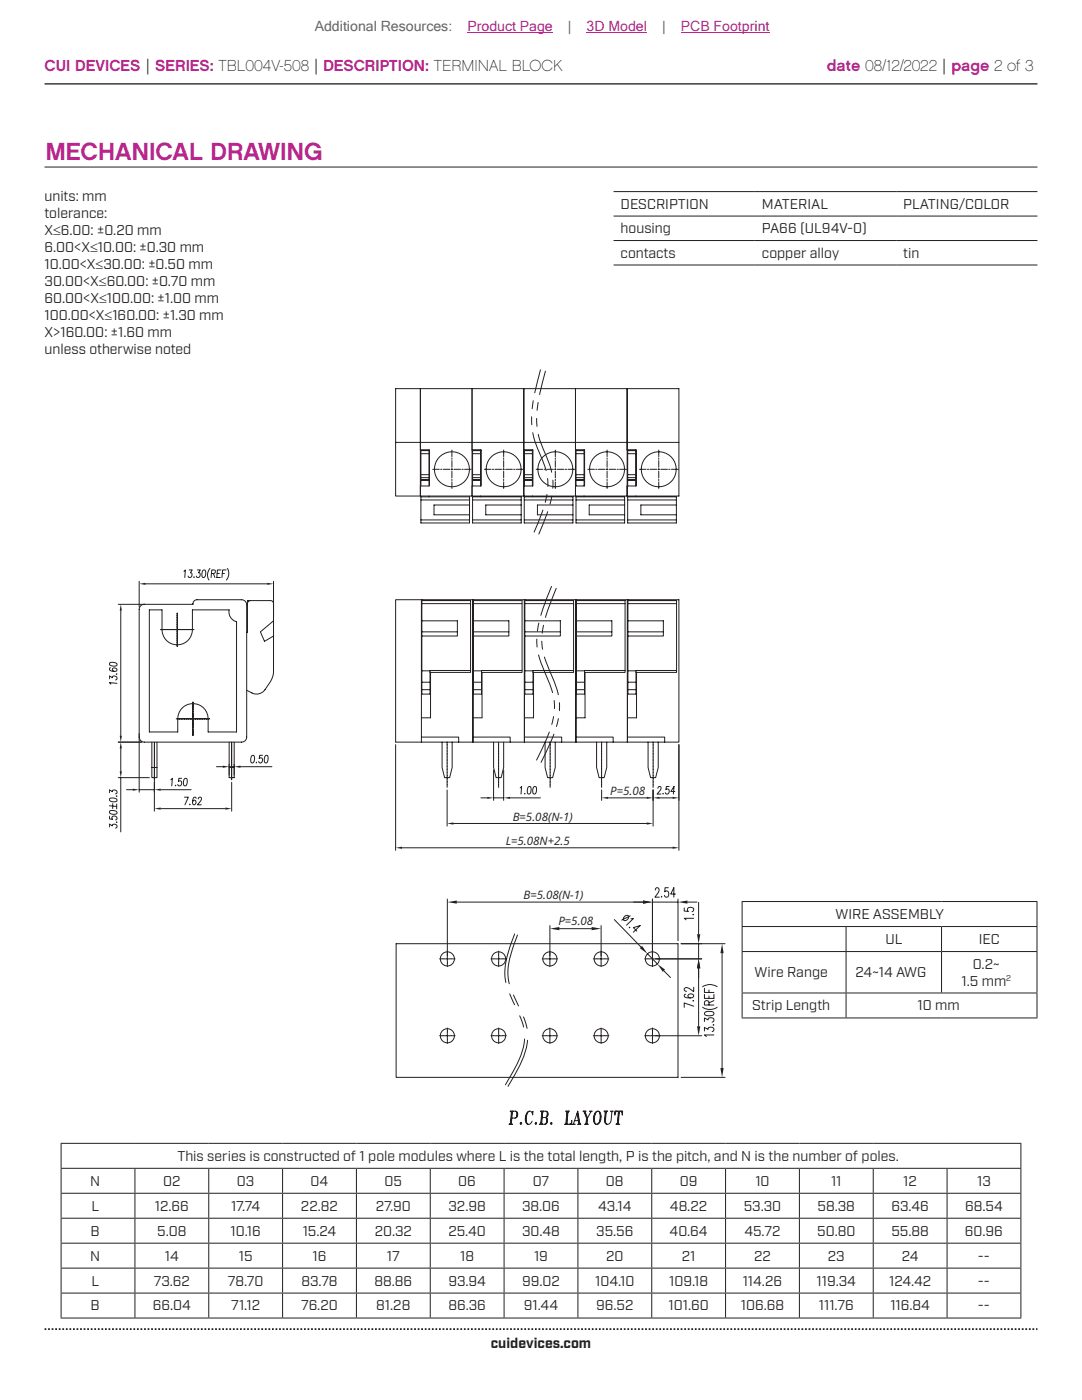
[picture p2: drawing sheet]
<svg xmlns="http://www.w3.org/2000/svg" width="216mm" height="279mm" viewBox="0 0 216 279" stroke-linecap="round" stroke-linejoin="round" font-family="sans-serif">
<path d="M8.9 16.7h198.1" fill="none" stroke="#231f20" stroke-width=".26"/>
<path d="M8.9 265.3h198.1" fill="none" stroke="#231f20" stroke-width=".35" stroke-dasharray=".4 .4 .4 .4 .4 .4" stroke-dashoffset=".7" stroke-linecap="butt"/>
<g fill="none" stroke="#231f20" stroke-width=".2">
<path d="M83.9 77.6v21.4h-5v-21.4h56.6v21.4h-51.6v-2h1.8v-7.2h-1.8v-12.2M94.2 77.6v21.4M104.5 77.6v21.4M114.8 77.6v21.4M125.1 77.6v21.4M78.9 88.3h56.6M84 89.8h1.6M84 89.9h1.6M84 90.5h1.6M84 94.7h1.6M84 99v5.4h9.7v-5.2h-9.7M84 95.3h1.6"/>
<path d="M84 95.7h1.6M84 95.8h1.6M84 89.8v7.2M84 99.8h9.7M85.6 89.8v7.2M85.6 99v.2M86.3 93.7h1.4M87.9 93.7h.3M88.5 93.7h1.3M90 93.7h.3M90.2 89.8v1.3M90.2 91.4v.3"/>
<path d="M90.2 91.9v1.4M90.2 93.5v.3M90.2 94.1v1.3M90.2 95.7v.2M90.2 96.2v1.3M90.6 93.7h1.3M92.2 93.7h.2M92.7 93.7h1.3M94.2 89.8h1.8v7.2h-1.8M94.3 89.8h1.6M94.3 89.9h1.6M94.3 90.5h1.6"/>
<path d="M94.3 94.7h1.6M94.3 95.3h1.6M94.3 95.7h1.6M94.3 95.8h1.6M94.3 99v5.4h9.7v-5.2h-9.7M94.3 99.8h9.7M94.3 89.8v7.2M95.9 89.8v7.2M95.9 99v.2M96.7 93.7h1.3M98.2 93.7h.3M98.8 93.7h1.3"/>
<path d="M100.4 93.7h.2M100.5 89.8v1.3M100.5 91.4v.3M100.5 91.9v1.4M100.5 93.5v.3M100.5 94.1v1.3M100.5 95.7v.2M100.5 96.2v1.3M100.9 93.7h1.3M102.5 93.7h.3M103 93.7h1.3M104.5 89.8h1.8v7.2h-1.8"/>
<path d="M104.6 89.8h1.6M104.6 89.9h1.6M104.6 90.5h1.6M104.6 94.7h1.6M104.6 95.3h1.6M104.6 95.7h1.6M104.6 95.8h1.6M104.6 99v5.4h9.7v-5.2h-9.7M104.6 99.8h9.7M104.6 89.8v7.2M106.2 89.8v7.2M106.2 99v.2"/>
<path d="M107 93.7h1.3M108.6 93.7h.2M109.1 93.7h1.3M110.7 93.7h.2M110.8 89.8v1.3M110.8 91.4v.3M110.8 91.9v1.4M110.8 93.5v.3M110.8 94.1v1.3M110.8 95.7v.2M110.8 96.2v1.3M111.2 93.7h1.3"/>
<path d="M112.8 93.7h.3M113.3 93.7h1.4M114.8 89.8h1.8v7.2h-1.8M114.9 89.8v7.2M114.9 99v5.4h9.7v-5.2h-9.7M114.9 89.8h1.6M114.9 89.9h1.6M114.9 90.5h1.6M114.9 94.7h1.6M114.9 95.3h1.6M114.9 95.7h1.6M114.9 95.8h1.6"/>
<path d="M114.9 99.8h9.7M116.5 89.8v7.2M116.5 99v.2M117.3 93.7h1.3M118.9 93.7h.2M119.4 93.7h1.3M121 93.7h.3M121.1 89.8v1.3M121.1 91.4v.3M121.1 91.9v1.4M121.1 93.5v.3M121.1 94.1v1.3"/>
<path d="M121.1 95.7v.2M121.1 96.2v1.3M121.5 93.7h1.4M123.1 93.7h.3M123.6 93.7h1.4M125.1 89.8h1.9v7.2h-1.9M125.2 89.8h1.7M125.2 89.9h1.7M125.2 90.5h1.7M125.2 94.7h1.7M125.2 95.3h1.7M125.2 95.7h1.7"/>
<path d="M125.2 95.8h1.7M125.2 99v5.4h9.8v-5.2h-9.8M125.2 99.8h9.8M125.2 89.8v7.2M126.9 89.8v7.2M126.9 99v.2M127.6 93.7h1.3M129.2 93.7h.3M129.7 93.7h1.3M131.3 93.7h.3M131.4 89.8v1.3M131.4 91.4v.3"/>
<path d="M131.4 91.9v1.4M131.4 93.5v.3M131.4 94.1v1.3M131.4 95.7v.2M131.4 96.2v1.3M131.8 93.7h1.4M133.4 93.7h.3M134 93.7h1.3M50 119.9l-.4 .1-.2 .5M84 103.8h9.7M84.1 119.7h51.4v28.4h-10.3v-28.4v28.4h-10.3v-28.4v28.4h-10.3v-28.4v28.4h-10.2v-28.4v28.4h-10.3M84.1 119.7v28.4"/>
<path d="M84.1 119.7h-5.2v28.4M84.2 119.9h9.7v14.3h-8.1M84.2 119.7v18.8h1.6v-4.7h8.1M93.7 100.8h-7.1v1.9h7.1M94.3 103.8h9.7M94.5 119.7v18.8h1.6v-4.7h8.1M94.5 119.9h9.7v14.3h-8.1M104 100.8h-7.1v1.9h7.1M104.6 103.8h9.7M104.7 119.9h9.7v14.3h-8M104.7 119.7v18.8h1.7v-4.7h8M114.3 100.8h-7.1v1.9h7.1"/>
<path d="M114.9 103.8h9.7M115 119.9h9.7v14.3h-8.1M115 119.7v18.8h1.6v-4.7h8.1M124.6 100.8h-7v1.9h7M125.2 103.8h9.8M125.3 119.9h9.7v14.3h-8.1M125.3 119.7v18.8h1.6v-4.7h8.1M135 100.8h-7.1v1.9h7.1M49.2 126.2h.2v-6.3l4.9 .1 .3 .5-.1 14.3a7.8 7.8 0 0 1-1.9 3.1 2.01 2.01 0 0 1-2.3 .4l-1.1-.5M49.4 125.8l-.2 .4M54.6 123.9l-2.6 2.2 .8 1.9 1.8-1.1M84.2 123.9h7.1v3h-7.1"/>
<path d="M84.2 137.6h1.6M84.2 136.2h1.6M84.2 133.9h1.6M84.2 126.1h7.1M84.2 120.5h9.7M85.9 134.2v9.1h-1.8M94.5 137.6h1.6M94.5 136.2h1.6M94.5 133.9h1.6M94.5 123.9h7v3h-7M94.5 126.1h7M94.5 120.5h9.7"/>
<path d="M96.2 134.2v9.1h-1.8M104.7 123.9h7.1v3h-7.1M104.7 137.6h1.7M104.7 136.2h1.7M104.7 133.9h1.7M104.7 126.1h7.1M104.7 120.5h9.7M106.5 134.2v9.1h-1.9M115 123.9h7.1v3h-7.1M115 137.6h1.6M115 136.2h1.6M115 133.9h1.6"/>
<path d="M115 126.1h7.1M115 120.5h9.7M116.7 134.2v9.1h-1.8M125.3 123.9h7.1v3h-7.1M125.3 137.6h1.6M125.3 136.2h1.6M125.3 133.9h1.6M125.3 126.1h7.1M125.3 120.5h9.7M127 134.2v9.1h-1.8M30.3 148.1v7.1h1v-7.1M30.3 153.2h1"/>
<path d="M30.8 155v.6M30.8 154.8v.2M30.8 154.4v.3M30.8 153.9v.5M30.8 153.6v.3M30.8 153.3v.3M30.8 153v.3M30.8 152.8v.2M30.8 152.5v.3M30.8 152.2v.3M30.8 151.9v.3M30.8 151.4v.5"/>
<path d="M30.8 151.1v.3M30.8 150.8v.3M30.8 150.4v.4M30.8 149.6v.8M30.8 149.4v.2M30.8 148.5v.8M30.8 148.2v.3M30.8 148.1v.1M30.8 149.3v.1M30.8 154.7v.1M45.7 148.1v7.1h1v-7.1M45.7 153.2h1"/>
<path d="M46.2 155v.6M46.2 154.8v.2M46.2 154.4v.3M46.2 153.9v.5M46.2 153.6v.3M46.2 153.3v.3M46.2 153v.3M46.2 152.8v.2M46.2 152.5v.3M46.2 152.2v.3M46.2 151.9v.3M46.2 151.4v.5"/>
<path d="M46.2 151.1v.3M46.2 150.8v.3M46.2 150.4v.4M46.2 149.6v.8M46.2 149.4v.2M46.2 148.5v.8M46.2 148.2v.3M46.2 148.1v.1M46.2 149.3v.1M46.2 154.7v.1M78.9 148.1h5.2M84.1 147.1h7.4v1"/>
<path d="M88.2 148.1v5.1l.5 2h1l.5-2v-5.1M89.2 148.1v.4M89.2 148.6v.1M89.2 148.7v.4M89.2 149.2v.1M89.2 149.4v.3M89.2 149.8v.1M89.2 150v.4M89.2 150.4v.1M89.2 150.6v.4M89.2 151.1h.1M89.2 151.2v.4"/>
<path d="M89.2 151.7h.1M89.2 151.8v.4M89.2 152.3v.1M89.2 152.4v.4M89.2 152.9v.1M89.2 153v.4M89.2 153.5v.1M89.2 153.7v.4M89.2 154.1v.1M89.2 154.3v.4M89.2 154.7v.1M89.2 154.9v.4"/>
<path d="M89.2 155.4h.1M89.2 155.5v.4M89.2 156v.1M89.2 156.1v.4M89.2 156.6v.1M89.2 156.8v.4M94.4 147.1h7.4v1M98.5 148.1v5.1l.5 2h1l.5-2v-5.1M99.5 148.1v.4M99.5 148.6v.1M99.5 148.7v.4M99.5 149.2v.1"/>
<path d="M99.5 149.4v.3M99.5 149.8v.1M99.5 150v.4M99.5 150.4v.1M99.5 150.6v.4M99.5 151.1h.1M99.5 151.2v.4M99.5 151.7h.1M99.5 151.8v.4M99.5 152.3v.1M99.5 152.4v.4M99.5 152.9v.1"/>
<path d="M99.5 153v.4M99.5 153.5v.1M99.5 153.7v.4M99.5 154.1v.1M99.5 154.3v.4M99.5 154.7v.1M99.5 154.9v.4M99.5 155.4h.1M99.5 155.5v.4M99.5 156v.1M99.5 156.1v.4M99.5 156.6v.1"/>
<path d="M99.5 156.8v.4M104.6 147.1h7.5v1M108.8 148.1v5.1l.5 2h1l.5-2v-5.1M109.8 148.1v.4M109.8 148.6v.1M109.8 148.7v.4M109.8 149.2v.1M109.8 149.4v.3M109.8 149.8v.1M109.8 150v.4M109.8 150.4v.1M109.8 150.6v.4"/>
<path d="M109.8 151.1h.1M109.8 151.2v.4M109.8 151.7h.1M109.8 151.8v.4M109.8 152.3v.1M109.8 152.4v.4M109.8 152.9v.1M109.8 153v.4M109.8 153.5v.1M109.8 153.7v.4M109.8 154.1v.1M109.8 154.3v.4"/>
<path d="M109.8 154.7v.1M109.8 154.9v.4M109.8 155.4h.1M109.8 155.5v.4M109.8 156v.1M109.8 156.1v.4M109.8 156.6v.1M109.8 156.8v.4M114.9 147.1h7.4v1M119 148.1v5.1l.5 2h1l.6-2v-5.1M120 157.7v2M120 148.1v.4"/>
<path d="M120 148.6v.1M120 148.7v.4M120 149.2v.1M120 149.4v.3M120 149.8v.1M120 150v.4M120 150.4v.1M120 150.6v.4M120 151.1h.1M120 151.2v.4M120 151.7h.1M120 151.8v.4"/>
<path d="M120 152.3v.1M120 152.4v.4M120 152.9v.1M120 153v.4M120 153.5v.1M120 153.7v.4M120 154.1v.1M120 154.3v.4M120 154.7v.1M120 154.9v.4M120 155.4h.1M120 155.5v.4"/>
<path d="M120 156v.1M120 156.1v.4M120 156.6v.1M120 156.8v.4M121.3 159.2h7.8M125.2 147.1h7.4v1M129.3 148.1v5.1l.5 2h1l.5-2v-5.1M130.3 157.7v2M130.3 148.1v.4M130.3 148.6v.1M130.3 148.7v.4M130.3 149.2v.1"/>
<path d="M130.3 149.4v.3M130.3 149.8v.1M130.3 150v.4M130.3 150.4v.1M130.3 150.6v.4M130.3 151.1h.1M130.3 151.2v.4M130.3 151.7h.1M130.3 151.8v.4M130.3 152.3v.1M130.3 152.4v.4M130.3 152.9v.1"/>
<path d="M130.3 153v.4M130.3 153.5v.1M130.3 153.7v.4M130.3 154.1v.1M130.3 154.3v.4M130.3 154.7v.1M130.3 154.9v.4M130.3 155.4h.1M130.3 155.5v.4M130.3 156v.1M130.3 156.1v.4M130.3 156.6v.1"/>
<path d="M130.3 156.8v.4"/>
<circle cx="90.2" cy="93.7" r="3.5"/>
<circle cx="100.5" cy="93.7" r="3.5"/>
<circle cx="110.8" cy="93.7" r="3.5"/>
<circle cx="121.1" cy="93.7" r="3.5"/>
<circle cx="131.4" cy="93.7" r="3.5"/>
</g>
<g fill="#231f20">
<path d="M129.1 159l1.2 .2-1.2 .2z"/>
<path d="M120 159.2l1.3-.2v.4z"/>
</g>
<path d="M130.3 157.7v2M131.6 159.2h2.6M135.5 148.6v11.1" fill="none" stroke="#231f20" stroke-width=".2"/>
<g fill="#231f20">
<path d="M130.3 159.2l1.3-.2v.4z"/>
<path d="M134.2 159l1.3 .2-1.3 .2z"/>
</g>
<path d="M89.2 157.7v7.2M130.3 157.7v7.2M131.3 157.3l.2-.3h.3l.1 .2a1.76 1.76 0 0 1-.8 1.3h.8M132.3 158.3v.2zM133.5 157h-.5l-.1 .6a.48 .48 0 0 1 .7 .3 .48 .48 0 0 1-.6 .6l-.2-.3M134.7 158h-.8l.6-1-.1 1.5M90.5 164.3h38.6" fill="none" stroke="#231f20" stroke-width=".2"/>
<g fill="#231f20">
<path d="M129.1 164.1l1.2 .2-1.2 .3z"/>
<path d="M89.2 164.3l1.3-.2v.5z"/>
</g>
<path d="M96 159.2h1.2M98.5 153.7v6M98.5 159.2h2M100.5 153.7v6M101.8 159.2h6" fill="none" stroke="#231f20" stroke-width=".2"/>
<g fill="#231f20">
<path d="M97.2 159l1.3 .2-1.3 .2z"/>
<path d="M100.5 159.2l1.3-.2v.4z"/>
</g>
<path d="M78.9 148.6v21.1M103.8 157.2l.3-.2-.1 1.5M104.7 158.3v.2zM105.4 157h.3a1 1 0 0 1-.1 1.5h-.1a1.17 1.17 0 0 1-.1-1.5zM106.5 157h.3a1.04 1.04 0 0 1-.1 1.5h-.1a1.11 1.11 0 0 1-.1-1.5zM135.5 148.6v21.1M80.2 169.2h54" fill="none" stroke="#231f20" stroke-width=".2"/>
<g fill="#231f20">
<path d="M78.9 169.2l1.3-.2v.4z"/>
<path d="M134.2 169l1.3 .2-1.3 .2z"/>
</g>
<path d="M30.8 156.1v5.8M46.2 156.1v5.8M32.1 161.4h12.9" fill="none" stroke="#231f20" stroke-width=".2"/>
<g fill="#231f20">
<path d="M30.8 161.4l1.3-.2v.4z"/>
<path d="M45 161.2l1.2 .2-1.2 .2z"/>
</g>
<path d="M36.8 159.1h.8l-.7 1.5M39.1 159.3l-.3-.2a1.05 1.05 0 0 0-.1 1.5 .44 .44 0 0 0 .4-.5 .44 .44 0 0 0-.5-.3l-.2 .3M39.6 159.5l.2-.4 .3 .1 .1 .2-.2 .5-.6 .7h.8M43.2 153h1.3M45.7 152.5v2.2M45.7 153h1M46.7 152.5v2.2M48 153h6.3M37.9 160.5v.1z" fill="none" stroke="#231f20" stroke-width=".2"/>
<g fill="#231f20">
<path d="M44.5 152.8l1.2 .2-1.2 .2z"/>
<path d="M46.7 153l1.3-.2v.4z"/>
</g>
<path d="M23.6 120.6h5.4M24.1 121.9v24.9M23.6 148.1h4.7M50.2 150.8l.3-.1a.95 .95 0 0 1-.2 1.6 1.2 1.2 0 0 1-.1-1.5zM51.2 152.1l-.1 .2zM52.4 150.7h-.6l-.1 .7 .4-.2a.57 .57 0 0 1 .3 .6 .57 .57 0 0 1-.5 .5l-.3-.3M53 150.8l.2-.1a.98 .98 0 0 1-.2 1.6 1.14 1.14 0 0 1 0-1.5z" fill="none" stroke="#231f20" stroke-width=".2"/>
<g fill="#231f20">
<path d="M23.9 146.8h.4l-.2 1.3z"/>
<path d="M24.1 120.6l.2 1.3h-.4z"/>
</g>
<path d="M21.8 135.5v-.6l.6 .3a.43 .43 0 0 1 .7-.2 .43 .43 0 0 1 0 .7M21.9 132.3l.6-.1 .6 .1 .2 .1 .1 .3a1.06 1.06 0 0 1-1.6-.2zM22.1 133.3h-.2l-.1 .3a.91 .91 0 0 0 1.6 .1 .44 .44 0 0 0-.6-.4 .44 .44 0 0 0-.3 .5l.4 .2M23.2 134.5h.2zM23.4 136.4l-1.6-.2 .3 .3M23.6 155.2h6.2M23.6 148.1h4.7M24.1 149.4v4.5M24.1 155.2v10.8" fill="none" stroke="#231f20" stroke-width=".2"/>
<g fill="#231f20">
<path d="M24.1 148.1l.2 1.3h-.4z"/>
<path d="M23.9 153.9h.4l-.2 1.3z"/>
</g>
<g fill="none" stroke="#231f20" stroke-width=".2">
<path d="M21.8 158.2v-.6l.6 .4a.43 .43 0 0 1 .7-.3 .43 .43 0 0 1 0 .7M21.9 159.4l.6-.2 .6 .2 .2 .1 .1 .3a1.04 1.04 0 0 1-1.6-.2zM23.2 158.9h.2zM25.2 157.6h1.3M27.8 146.4v11.7M27.8 157.6h3M30.8 155.7v2.4M32.1 157.6h6M21.8 165v-.6l.6 .4a.43 .43 0 0 1 .7-.3 .43 .43 0 0 1 0 .8M21.8 162.9v.5l.7 .1a.49 .49 0 0 1 .3-.7 .49 .49 0 0 1 .6 .6l-.3 .2M21.8 160.8l1.3 .1M21.9 161.8l.6-.1 .6 .1 .2 .2 .1 .2a1.02 1.02 0 0 1-1.6-.1z"/>
<path d="M22.5 160.4v1M23.2 164.1h.2zM23.3 160.5v.9M79 188.3h56.3v26.7h-56.3z"/>
</g>
<g fill="#231f20">
<path d="M26.5 157.4l1.3 .2-1.3 .2z"/>
<path d="M30.8 157.6l1.3-.2v.4z"/>
</g>
<path d="M27.8 116v5.1M29 116.5h24.3M54.6 116v7M34.1 155.6l.3-.3-.1 1.5M35 156.7v.1zM36.2 155.3h-.5l-.1 .6a.46 .46 0 0 1 .6 .5 .46 .46 0 0 1-.7 .3v-.2M36.8 155.4l.3-.1a1.04 1.04 0 0 1-.1 1.5h-.1a1.11 1.11 0 0 1-.1-1.4z" fill="none" stroke="#231f20" stroke-width=".2"/>
<g fill="#231f20">
<path d="M27.8 116.5l1.2-.2v.4z"/>
<path d="M53.3 116.3l1.3 .2-1.3 .2z"/>
</g>
<g fill="none" stroke="#231f20" stroke-width=".2">
<path d="M36.7 114l.3-.3-.1 1.6M37.8 113.7h.6l-.4 .6a.44 .44 0 0 1 .3 .7 .44 .44 0 0 1-.8 0M38.7 115.2h.1zM39.4 113.7h.6l-.4 .6a.44 .44 0 0 1 .3 .7 .44 .44 0 0 1-.7 0M40.5 113.8l.3-.1a.93 .93 0 0 1-.3 1.6 1.17 1.17 0 0 1 0-1.5zM41.9 113.5l-.1 .1a1.91 1.91 0 0 0-.1 2.2M42.2 114.5l.6-.1 .2-.4-.1-.2-.6-.1-.2 1.6M42.6 114.5l.3 .8M43.3 114.5h.5M44.1 113.7h-.7l-.1 1.6h.7M44.4 114.5h.4M45.1 113.7h-.7l-.1 1.6"/>
<path d="M45.4 113.5l.1 .1a1.99 1.99 0 0 1-.3 2.2M122.6 183.5l5.3 5.5M124.7 182.9a.49 .49 0 0 1 .7-.1 .69 .69 0 0 1-.2 .7 .69 .69 0 0 1-.8 .1v-.3zM125.7 185.1h-.1l.1 .1M125.7 182.8l-1.6 .8M125.9 183.3h.5l-1.4 1.3M127.1 185.8l-.7-.7 1.3-.4-1.3 1.3M129.2 190.4l2 2M132.5 193.7l1.3 1.4"/>
<circle cx="89.3" cy="191.4" r="1.41"/>
<circle cx="99.5" cy="191.4" r="1.41"/>
<circle cx="109.7" cy="191.4" r="1.41"/>
<circle cx="120" cy="191.4" r="1.41"/>
<circle cx="130.2" cy="191.4" r="1.41"/>
<circle cx="89.3" cy="206.7" r="1.41"/>
<circle cx="99.5" cy="206.7" r="1.41"/>
<circle cx="109.7" cy="206.7" r="1.41"/>
<circle cx="120" cy="206.7" r="1.41"/>
<circle cx="130.2" cy="206.7" r="1.41"/>
</g>
<g fill="#231f20">
<path d="M131.2 192.4l1.5 1.1-.4 .5z"/>
<path d="M127.7 189.2l.4-.4 1.1 1.6z"/>
</g>
<path d="M130.8 191.4h9.2M139.4 193.3v11.5M130.8 206.7h9.2" fill="none" stroke="#231f20" stroke-width=".2"/>
<g fill="#231f20">
<path d="M139.1 204.8h.6l-.3 1.9z"/>
<path d="M139.4 191.4l.3 1.9h-.6z"/>
</g>
<path d="M131.2 191.4h8.8M135.9 188.3h4.1M136.8 198.4l-.2 .1-.1 .3a1.62 1.62 0 0 0 1.8 .2 .56 .56 0 0 0-.4-.7 .56 .56 0 0 0-.6 .4l.1 .3 .4 .2M138.3 199.7v.1l-.1-.1M138.4 197v.9a2.46 2.46 0 0 0-1.5-.8l-.4 .2v.3l.5 .2M139.4 180.1v6.3M139.4 188.3v3.1M139.4 193.3v1.8M138.4 200.8l-1.9-.6v.8" fill="none" stroke="#231f20" stroke-width=".2"/>
<g fill="#231f20">
<path d="M139.4 191.4l.3 1.9h-.6z"/>
<path d="M139.1 186.4h.6l-.3 1.9z"/>
</g>
<path d="M109.7 184.7v6.1M111.6 185.3h6.5M119.9 184.7v6.1M136.5 181.2v.6l.9 .1-.2-.5a.7 .7 0 0 1 .6-.3 .7 .7 0 0 1 .6 .4l-.3 .4M138.3 182.5v.1l-.1-.1M138.4 183.3h-1.9l.4 .3" fill="none" stroke="#231f20" stroke-width=".2"/>
<g fill="#231f20">
<path d="M109.7 185.3l1.9-.3v.6z"/>
<path d="M118.1 185l1.8 .3-1.8 .3z"/>
</g>
<path d="M89.3 179.4v11.4M130.2 179.4v11.4M91.1 180h37.2" fill="none" stroke="#231f20" stroke-width=".2"/>
<g fill="#231f20">
<path d="M89.3 180l1.8-.3v.6z"/>
<path d="M128.3 179.7l1.9 .3-1.9 .3z"/>
</g>
<path d="M135.9 188.3h8.8M144.1 190.2v22.9M135.9 215h8.8" fill="none" stroke="#231f20" stroke-width=".2"/>
<g fill="#231f20">
<path d="M143.7 213.1h.7l-.3 1.9z"/>
<path d="M144.1 188.3l.3 1.9h-.7z"/>
</g>
<g fill="none" stroke="#231f20" stroke-width=".2">
<path d="M106.4 80l-.2 1.6M107.8 73.8l-1.1 4.6M108.8 74.1l-1.1 4.6M106.1 83.2v1.6M106.3 86.4a39.8 39.8 0 0 0 2.4 6.7l.3 .8M107.1 83.5l.1 1.6M107.4 80.3l-.2 1.6M107.4 86.7l.6 1.8 1.5 3.8 .6 2M109.1 98.7l-.3 1.6M109.3 95.5v1.6M110.1 99l-.3 1.6M110.3 95.8v1.6"/>
<path d="M108.3 101.8l-1.7 4.4M109.3 102.1l-1.8 4.5M110 117l-2.1 5.8M111 117.4l-2.1 5.8M107.1 127.5l.1 1.6M107.5 130.7l2.8 7.5M107.5 124.3l-.3 1.6M108.1 128l.2 1.6M108.5 124.8l-.3 1.6M108.6 131.1l2.3 5.7 .5 1.8M110.6 139.8v1.6M109.6 146.1l-2.5 5.6"/>
<path d="M110.5 143l-.4 1.6M110.5 146.5l-2.5 5.6M111.4 143.4l-.4 1.6M111.6 140.2v1.6M130.2 179.4v11.8M135.3 179.4v8.3M87.7 191.4h.6M88.4 191.4h.1M88.6 191.4h.5M89.2 191.4h.1M89.3 189.8v.6M89.3 190.5v.1"/>
<path d="M89.3 190.7v.5M89.3 191.3v.1M89.3 191.5v.6M89.3 192.2v.1M89.3 192.4v.5M89.4 191.4h.6M90.1 191.4h.1M90.3 191.4h.5M98 191.4h.5M98.6 191.4h.1M98.8 191.4h.5M99.4 191.4h.2"/>
<path d="M99.5 189.8v.6M99.5 190.5v.1M99.5 190.7v.5M99.5 191.3v.1M99.5 191.5v.6M99.5 192.2v.1M99.5 192.4v.5M99.7 191.4h.5M100.3 191.4h.1M100.5 191.4h.5M101.7 198.3l1 2.2M102.5 198.6l1 2.2"/>
<path d="M102.7 186.4a20 20 0 0 0-1.9 8.7l.1 1M103.3 186.6a19.4 19.4 0 0 0-1.9 8.5l.2 1.2M108.2 191.4h.5M108.8 191.4h.1M109 191.4h.6M109.7 191.4h.1M109.7 189.8v.6M109.7 190.5v.1M109.7 190.7v.5M109.7 191.3v.1M109.7 191.5v.6M109.7 192.2v.1"/>
<path d="M109.7 192.4v.5M109.9 191.4h.5M110.5 191.4h.1M110.7 191.4h.6M118.4 191.4h.5M119 191.4h.1M119.2 191.4h.6M119.9 191.4h.1M119.9 189.8v.6M119.9 190.5v.1M119.9 190.7v.5M119.9 191.3v.1"/>
<path d="M119.9 191.5v.6M119.9 192.2v.1M119.9 192.4v.5M120.1 191.4h.5M120.7 191.4h.2M121 191.4h.5M126.4 180h1.9M128.6 191.4h.6M129.3 191.4h.1M129.5 191.4h.5M130.1 191.4h.1M130.2 191.3v.1"/>
<path d="M130.2 191.5v.6M130.2 192.2v.1M130.2 192.4v.5M130.2 180h5.1M130.3 191.4h.6M131 191.4h.1M131.2 191.4h.5M137.2 180h1.9M140.2 196.9l.2-.1a2.62 2.62 0 0 1 2.7 .1M140.6 198.5v.8h1.9v-.8M140.6 197.2v.9h1.9M141.5 197.6v.5"/>
<path d="M141.5 198.8v.5M142.5 199.7l-1 .4M87.7 206.7h.6M88.4 206.7h.1M88.6 206.7h.5M89.2 206.7h.1M89.3 205.2v.5M89.3 205.8v.1M89.3 206v.6M89.3 206.7v.1M89.3 206.9v.5M89.3 207.5v.1"/>
<path d="M89.3 207.7v.6M89.4 206.7h.6M90.1 206.7h.1M90.3 206.7h.5M98 206.7h.5M98.6 206.7h.1M98.8 206.7h.5M99.4 206.7h.2M99.5 205.2v.5M99.5 205.8v.1M99.5 206v.6M99.5 206.7v.1"/>
<path d="M99.5 206.9v.5M99.5 207.5v.1M99.5 207.7v.6M99.7 206.7h.5M100.3 206.7h.1M100.5 206.7h.5M103.7 202.7l.8 2.3M104.4 203l.8 2.2M104.7 207.4a17.1 17.1 0 0 1-2.8 7.2l-1 1.9M105.3 207.6a18.3 18.3 0 0 1-2.8 7.3l-1.1 1.9M108.2 206.7h.5M108.8 206.7h.1"/>
<path d="M109 206.7h.6M109.7 206.7h.1M109.7 205.2v.5M109.7 205.8v.1M109.7 206v.6M109.7 206.7v.1M109.7 206.9v.5M109.7 207.5v.1M109.7 207.7v.6M109.9 206.7h.5M110.5 206.7h.1M110.7 206.7h.6"/>
<path d="M118.4 206.7h.5M119 206.7h.1M119.2 206.7h.6M119.9 206.7h.1M119.9 205.2v.5M119.9 205.8v.1M119.9 206v.6M119.9 206.7v.1M119.9 206.9v.5M119.9 207.5v.1M119.9 207.7v.6M120.1 206.7h.5"/>
<path d="M120.7 206.7h.2M121 206.7h.5M128.6 206.7h.6M129.3 206.7h.1M129.5 206.7h.5M130.1 206.7h.1M130.2 205.2v.5M130.2 205.8v.1M130.2 206v.6M130.2 206.7v.1M130.2 206.9v.5M130.2 207.5v.1"/>
<path d="M130.2 207.7v.6M130.3 206.7h.6M131 206.7h.1M131.2 206.7h.5M140.2 201a2.55 2.55 0 0 0 2.9 0M140.6 205.7v-.6l.7 .3a.57 .57 0 0 1 .7-.4 .57 .57 0 0 1 .4 .7l-.3 .2M140.6 203.9v-.7l.7 .3a.57 .57 0 0 1 .7-.4 .57 .57 0 0 1 .4 .8l-.3 .1M140.7 202l.7-.2a.81 .81 0 0 1 1.1 .5 .9 .9 0 0 1-1.1 .4l-.7-.2-.1-.2zM141.5 200.6l-.1-.8-.3-.1-.4 .1-.1 .8h1.9M142.4 204.5l.1 .1h-.2M142.5 206.6h-1.9l.3 .3M101.6 224.4h.7"/>
<path d="M101.8 221.8h1.1l.3 .1a.78 .78 0 0 1-.4 1.2h-.7M101.8 224.3l-.1 .1M101.9 221.8l.1 .1M101.9 224.1l-.2 .3M102 221.8v.2M102 224.3l.2 .1M102 224.1l.1 .3M102.1 221.8l-.3 2.6M102.1 221.9l-.2 2.4M102.2 221.8l-.2 2.6M102.3 221.8l-.1 .2M102.4 221.8l-.2 .1"/>
<path d="M102.9 221.8l.3 .4-.1 .6-.3 .3M103.2 222v.6l-.1 .3M103.9 224l.2 .1-.1 .3-.2-.1zM103.9 224.1l.1 .2zM105.2 222.2l-.1 .2a1.94 1.94 0 0 0-.1 1.6M105.6 221.8a1.99 1.99 0 0 0-.2 2.6M106.2 222.2l.1-.4v.7l-.2-.6a.66 .66 0 0 0-1.1 .5 1.35 1.35 0 0 0 .5 2l.3-.1 .4-.5M106.9 224.1l.1 .2zM106.9 224l.2 .3-.2 .1zM107.8 221.8h1.1a.65 .65 0 0 1 .5 .6 .65 .65 0 0 1-.6 .6M107.9 224.3l-.2 .1M107.9 224.1l-.1 .3"/>
<path d="M107.9 221.8l.2 .1M108 221.8l.1 .2M108.1 224.1l.1 .3M108.1 224.3l.2 .1M108.1 221.8l-.2 2.6M108.2 221.9l-.2 2.4M108.3 221.8l-.2 2.6M108.4 221.8l-.1 .2M108.5 221.8l-.2 .1M108.8 223l.3 .1a.78 .78 0 0 1-.4 1.3h-1.1M108.8 223l.3 .4-.1 .6-.3 .4M108.9 221.8l.2 .1a.9 .9 0 0 1-.3 1.1h-.6"/>
<path d="M109.1 223.3l.1 .2-.2 .6M109.2 222v.8M110 224l.1 .1-.1 .3-.1-.1zM110 224.1v.2zM112.6 224.4h1.4l.1-.7-.2 .7M112.9 221.8h.7M112.9 224.3l-.2 .1M112.9 224.1l-.1 .3M113 221.8l.1 .1M113.1 221.8v.2M113.1 224.3l.2 .1M113.1 221.8l-.2 2.6"/>
<path d="M113.1 224.1l.1 .3M113.2 221.9l-.2 2.4M113.3 221.8l-.2 2.6M113.4 221.8l-.1 .2M113.5 221.8l-.2 .1M114 224.3l-.4 .1M114.1 224.1l-.3 .3M114.1 224l-.2 .4M114.2 224.4h.6M114.3 224.4l.1-.1 .2 .1M114.4 224.3l.9-2.5 .4 2.6M114.7 223.7h.8"/>
<path d="M115.2 222.2l.3 2.2M115.3 224.4h.6M115.3 222.2l.3 2.2M115.5 224.3l-.2 .1M115.5 224.1l-.1 .3M115.6 224.1l.2 .3M116.3 221.8h.7M116.4 221.8l.2 .1M116.5 221.8l.5 1.3-.1 1.3M116.6 221.8l.5 1.3-.1 1.2M116.7 224.4h.7M116.7 221.8l.5 1.3-.1 1.3"/>
<path d="M116.9 221.8l-.2 .1M116.9 224.3l-.2 .1M116.9 224.1l-.1 .3M117.1 224.1l.1 .3M117.1 224.3l.2 .1M117.6 221.8h.6M117.7 221.8l.2 .1 .2-.1M117.9 221.9l-.7 1.2M118.8 222.2a2.12 2.12 0 0 0-.2 1.8M118.9 221.9l.5-.1a1.7 1.7 0 0 1 .1 2.5 .63 .63 0 0 1-1-.5l-.1-.9zM119.2 221.8a2.03 2.03 0 0 0-.2 2.6M119.4 221.8a2.04 2.04 0 0 1-.2 2.6"/>
<path d="M119.7 222.2a2.24 2.24 0 0 1-.1 1.8M120.5 221.8h.8M120.6 221.8l.2 .1M120.7 221.8l.1 .2M120.8 221.8l-.1 2.2a.6 .6 0 0 0 .6 .4 .6 .6 0 0 0 .5-.4l.3-2.1M120.9 221.9l-.1 2.1M121 221.8l-.2 2 .1 .3 .2 .3M121.1 221.8l-.1 .2M121.2 221.8l-.2 .1M121.8 221.8h.6M121.9 221.8l.2 .1 .2-.1M122.8 221.8l-.1 .7v-.7h1.5v.7l-.1-.7"/>
<path d="M122.9 224.4h.7M122.9 221.8l-.2 .4M123 221.8l-.3 .2M123.2 224.3l-.2 .1M123.2 221.8l-.5 .1M123.2 224.1l-.1 .3M123.4 224.3l.1 .1M123.4 224.1l.1 .3M123.4 221.8l-.2 2.6M123.5 221.9l-.2 2.4M123.6 221.8l-.2 2.6M123.8 221.8l.4 .1"/>
<path d="M124 221.8l.2 .2M124.1 221.8l.1 .4"/>
</g>
<g fill="#231f20">
<path d="M135.3 180l1.9-.3v.6z"/>
<path d="M128.3 179.7l1.9 .3-1.9 .3z"/>
</g>
<g fill="none" stroke="#231f20" stroke-width=".2">
<path d="M8.9 33.3h198.1M122.4 38.2h84.6M122.4 43.1h84.6M122.4 48h84.6M122.4 52.9h84.6M28.1 120.9l.7-.3h9.7l.1-.5 .3-.3 .4-.1h8.9l.7 .3 .3 .7v26.4l-.3 .7-.7 .3h-19.4l-.7-.3-.3-.7v-25.5zM29.8 121.7h2.5v3.9a3 3 0 0 0 3.1 3.1 3 3 0 0 0 3-3.1v-3.9h7.3a2.02 2.02 0 0 0 1.5 2.4v22h-5.7v-2.7a3 3 0 0 0-3-3 3 3 0 0 0-3 3.1v2.6h-5.7zM32 125.6h.3M32.3 125.6h.1M32.3 125.6h.2M32.6 125.6h.4M32.6 125.6h.1"/>
<path d="M33 125.6h.1M33.1 125.6h.1M33.3 125.6h.8M33.3 125.6h.1M33.4 125.6h.1M33.7 125.6h.1M34.1 125.6h.1M34.1 125.6h.2M34.4 125.6h.4M34.4 125.6h.1M34.8 125.6h.1M34.9 125.6h.5"/>
<path d="M35.1 125.6h.1M35.2 125.6h.1M35.4 122.3v1M35.4 123.3v.2M35.4 124v3.4M35.4 127.4v1.6M35.4 123.5v.5M35.4 125.6h.5M35.5 125.6h.1M35.8 125.6h.1M35.9 125.6h.1M36 125.6h.1"/>
<path d="M36.2 125.6h.1M36.6 125.6h.1M36.9 125.6h.1M37.3 125.6h.1M37.6 125.6h.1M37.7 125.6h.1M37.7 125.6h-1.5M37.8 125.6h.9M38 125.6h.1M35.2 143.5h1.7M35.4 143.4v.1M35.8 143.4v.1"/>
<path d="M36.1 143.4v.1M36.5 143.4v.1M36.8 143.4v.1M36.9 143.4v.1M37 143.5h2.1M37.2 143.4v.1M37.6 143.4v.1M37.9 143.4v.1M38.3 143.4v.1M38.5 140.1v1.8M38.5 141.9v1.1M38.5 143.5v.2"/>
<path d="M38.5 144.2v.6M38.5 145.3v1.1M38.5 146.4v.2M38.5 143v.5M38.5 143.7v.5M38.5 144.8v.5M38.5 146.6v.2M38.6 143.4v.1M39 143.4v.1M39.1 143.5h.2M39.3 143.5h1.1M39.3 143.4v.1"/>
<path d="M39.4 143.4v.1M39.7 143.4v.1M40.1 143.4v.1M40.4 143.5h.5M40.4 143.4v.1M40.8 143.4v.1M40.9 143.5h.2M41.1 143.5h.7M41.1 143.4v.1M130.8 177.6v-.1a.42 .42 0 0 1 .6-.3 .42 .42 0 0 1 .1 .7l-.8 1.2h.9M132 178.9l-.1 .1h.2M133.3 177.2h-.6l-.1 .8 .1-.1a.61 .61 0 0 1 .8 .4 .61 .61 0 0 1-.4 .8 .39 .39 0 0 1-.5-.4"/>
<path d="M134.8 178.4h-1l.7-1.2v1.9M148 179.9h59M148 184.9h59M148 189.9h59M148 198.2h59M148.1 180v4.8M148.1 185v4.8M148.1 190v8.1M148.1 198.3v4.8M168.8 185v4.8M168.8 190v8.1M168.8 198.3v4.8"/>
<path d="M187.9 185v4.8M187.9 190v8.1M206.9 180v4.8M206.9 185v4.8M206.9 190v8.1M206.9 198.3v4.8M148 203.2h59M12.1 228.2h191.7M12.1 233.2h191.7M12.1 238.1h191.7M12.2 228.3v4.8M12.2 233.2v4.9"/>
<path d="M12.2 238.2v4.8M26.9 233.2v4.9M26.9 238.2v4.8M41.7 233.2v4.9M41.7 238.2v4.8M56.4 233.2v4.9M56.4 238.2v4.8M71.1 233.2v4.9M71.1 238.2v4.8M85.9 233.2v4.9M85.9 238.2v4.8M100.6 233.2v4.9"/>
<path d="M100.6 238.2v4.8M115.3 233.2v4.9M115.3 238.2v4.8M130 233.2v4.9M130 238.2v4.8M144.8 233.2v4.9M144.8 238.2v4.8M159.5 233.2v4.9M159.5 238.2v4.8M174.2 233.2v4.9M174.2 238.2v4.8M189 233.2v4.9"/>
<path d="M189 238.2v4.8M203.7 228.3v4.8M203.7 233.2v4.9M203.7 238.2v4.8M12.1 243.1h191.7M12.1 248.1h191.7M12.1 253.1h191.7M12.1 258.1h191.7M12.2 243.2v4.8M12.2 248.2v4.8M12.2 253.2v4.8M12.2 258.1v4.9"/>
<path d="M26.9 243.2v4.8M26.9 248.2v4.8M26.9 253.2v4.8M26.9 258.1v4.9M41.7 243.2v4.8M41.7 248.2v4.8M41.7 253.2v4.8M41.7 258.1v4.9M56.4 243.2v4.8M56.4 248.2v4.8M56.4 253.2v4.8M56.4 258.1v4.9"/>
<path d="M71.1 243.2v4.8M71.1 248.2v4.8M71.1 253.2v4.8M71.1 258.1v4.9M85.9 243.2v4.8M85.9 248.2v4.8M85.9 253.2v4.8M85.9 258.1v4.9M100.6 243.2v4.8M100.6 248.2v4.8M100.6 253.2v4.8M100.6 258.1v4.9"/>
<path d="M115.3 243.2v4.8M115.3 248.2v4.8M115.3 253.2v4.8M115.3 258.1v4.9M130 243.2v4.8M130 248.2v4.8M130 253.2v4.8M130 258.1v4.9M144.8 243.2v4.8M144.8 248.2v4.8M144.8 253.2v4.8M144.8 258.1v4.9"/>
<path d="M159.5 243.2v4.8M159.5 248.2v4.8M159.5 253.2v4.8M159.5 258.1v4.9M174.2 243.2v4.8M174.2 248.2v4.8M174.2 253.2v4.8M174.2 258.1v4.9M189 243.2v4.8M189 248.2v4.8M189 253.2v4.8M189 258.1v4.9"/>
<path d="M203.7 243.2v4.8M203.7 248.2v4.8M203.7 253.2v4.8M203.7 258.1v4.9M12.1 263h191.7"/>
</g>
<path d="M93.3 6.5h17M117.1 6.5h12M135.8 6.5h17.8" fill="none" stroke="#bd238f" stroke-width=".2"/>
<text font-size="4.9" fill="#bd238f" x="9.1" y="31.9">MECHANICAL DRAWING</text>
<g font-size="3.2" fill="#bd238f">
<text x="8.9" y="14.3">CUI DEVICES | SERIES: TBL004V-508 | DESCRIPTION: TERMINAL BLOCK</text>
<text x="165" y="14.3">date 08/12/2022 | page 2 of 3</text>
</g>
<g font-size="2.8" fill="#63676b">
<text x="62.8" y="6.1">Additional Resources:</text>
<text x="113.3" y="6.1">|</text>
<text x="132.1" y="6.1">|</text>
</g>
<g font-size="2.8" fill="#bd238f">
<text x="93.3" y="6.1">Product Page</text>
<text x="117.1" y="6.1">3D Model</text>
<text x="135.8" y="6.1">PCB Footprint</text>
</g>
<g font-size="2.8" fill="#231f20">
<text x="8.9" y="40.2">units: mm</text>
<text x="123.8" y="41.7">DESCRIPTION</text>
<text x="152" y="41.7">MATERIAL</text>
<text x="180.2" y="41.7">PLATING/COLOR</text>
<text x="8.9" y="43.6">tolerance:</text>
<text x="8.9" y="47">X≤6.00: ±0.20 mm</text>
<text x="123.8" y="46.6">housing</text>
<text x="152" y="46.6">PA66 (UL94V-0)</text>
<text x="8.9" y="50.4">6.00&lt;X≤10.00: ±0.30 mm</text>
<text x="8.9" y="53.8">10.00&lt;X≤30.00: ±0.50 mm</text>
<text x="123.8" y="51.5">contacts</text>
<text x="152" y="51.5">copper alloy</text>
<text x="180.2" y="51.5">tin</text>
<text x="8.9" y="57.1">30.00&lt;X≤60.00: ±0.70 mm</text>
<text x="8.9" y="60.5">60.00&lt;X≤100.00: ±1.00 mm</text>
<text x="8.9" y="63.9">100.00&lt;X≤160.00: ±1.30 mm</text>
<text x="8.9" y="67.3">X&gt;160.00: ±1.60 mm</text>
<text x="8.9" y="70.7">unless otherwise noted</text>
<text x="166.7" y="183.4">WIRE ASSEMBLY</text>
<text x="176.7" y="188.4">UL</text>
<text x="195.3" y="188.4">IEC</text>
<text x="150.6" y="195.1">Wire Range</text>
<text x="170.7" y="195.1">24~14 AWG</text>
<text x="191.9" y="196.8">1.5 mm</text>
<text x="194.1" y="193.4">0.2~</text>
<text x="150.1" y="201.6">Strip Length</text>
<text x="183.1" y="201.6">10 mm</text>
<text x="35.4" y="231.7">This series is constructed of 1 pole modules where L is the total length, P is the pitch, and N is the number of poles.</text>
<text x="18" y="236.6">N</text>
<text x="32.6" y="236.6">02</text>
<text x="47.3" y="236.6">03</text>
<text x="62" y="236.6">04</text>
<text x="76.7" y="236.6">05</text>
<text x="91.5" y="236.6">06</text>
<text x="106.3" y="236.6">07</text>
<text x="120.9" y="236.6">08</text>
<text x="135.6" y="236.6">09</text>
<text x="150.7" y="236.6">10</text>
<text x="165.8" y="236.6">11</text>
<text x="180.2" y="236.6">12</text>
<text x="195" y="236.6">13</text>
<text x="18.2" y="241.6">L</text>
<text x="30.9" y="241.6">12.66</text>
<text x="46.1" y="241.6">17.74</text>
<text x="60.1" y="241.6">22.82</text>
<text x="75" y="241.6">27.90</text>
<text x="89.5" y="241.6">32.98</text>
<text x="104.2" y="241.6">38.06</text>
<text x="119.4" y="241.6">43.14</text>
<text x="133.7" y="241.6">48.22</text>
<text x="148.4" y="241.6">53.30</text>
<text x="163.1" y="241.6">58.38</text>
<text x="177.9" y="241.6">63.46</text>
<text x="192.6" y="241.6">68.54</text>
<text x="18" y="251.6">N</text>
<text x="18.1" y="246.6">B</text>
<text x="31.4" y="246.6">5.08</text>
<text x="32.9" y="251.6">14</text>
<text x="46" y="246.6">10.16</text>
<text x="47.6" y="251.6">15</text>
<text x="60.4" y="246.6">15.24</text>
<text x="62.4" y="251.6">16</text>
<text x="74.8" y="246.6">20.32</text>
<text x="77.2" y="251.6">17</text>
<text x="89.5" y="246.6">25.40</text>
<text x="91.8" y="251.6">18</text>
<text x="104.2" y="246.6">30.48</text>
<text x="106.6" y="251.6">19</text>
<text x="119" y="246.6">35.56</text>
<text x="120.9" y="251.6">20</text>
<text x="133.6" y="246.6">40.64</text>
<text x="136" y="251.6">21</text>
<text x="148.5" y="246.6">45.72</text>
<text x="150.5" y="251.6">22</text>
<text x="163.1" y="246.6">50.80</text>
<text x="165.2" y="251.6">23</text>
<text x="177.9" y="246.6">55.88</text>
<text x="179.9" y="251.6">24</text>
<text x="192.5" y="246.6">60.96</text>
<text x="195.1" y="251.6">--</text>
<text x="18.2" y="256.6">L</text>
<text x="30.7" y="256.6">73.62</text>
<text x="45.5" y="256.6">78.70</text>
<text x="60.1" y="256.6">83.78</text>
<text x="74.7" y="256.6">88.86</text>
<text x="89.5" y="256.6">93.94</text>
<text x="104.2" y="256.6">99.02</text>
<text x="118.7" y="256.6">104.10</text>
<text x="133.5" y="256.6">109.18</text>
<text x="148.2" y="256.6">114.26</text>
<text x="162.9" y="256.6">119.34</text>
<text x="177.4" y="256.6">124.42</text>
<text x="195.1" y="256.6">--</text>
<text x="18.1" y="261.5">B</text>
<text x="30.5" y="261.5">66.04</text>
<text x="46.1" y="261.5">71.12</text>
<text x="60.1" y="261.5">76.20</text>
<text x="75.1" y="261.5">81.28</text>
<text x="89.5" y="261.5">86.36</text>
<text x="104.5" y="261.5">91.44</text>
<text x="119" y="261.5">96.52</text>
<text x="133.4" y="261.5">101.60</text>
<text x="147.8" y="261.5">106.68</text>
<text x="163.4" y="261.5">111.76</text>
<text x="177.7" y="261.5">116.84</text>
<text x="195.1" y="261.5">--</text>
<text x="97.9" y="269">cuidevices.com</text>
</g>
<g font-size="2.3" fill="#231f20">
<text x="121.8" y="158.7">P=5.08</text>
<text x="102.3" y="163.8">B=5.08(N-1)</text>
<text x="100.9" y="168.5">L=5.08N+2.5</text>
<text x="104.4" y="179.4">B=5.08(N-1)</text>
<text x="111.4" y="184.6">P=5.08</text>
</g>
<text font-size="1.6" fill="#231f20" x="200.8" y="195.8">2</text>
</svg>
